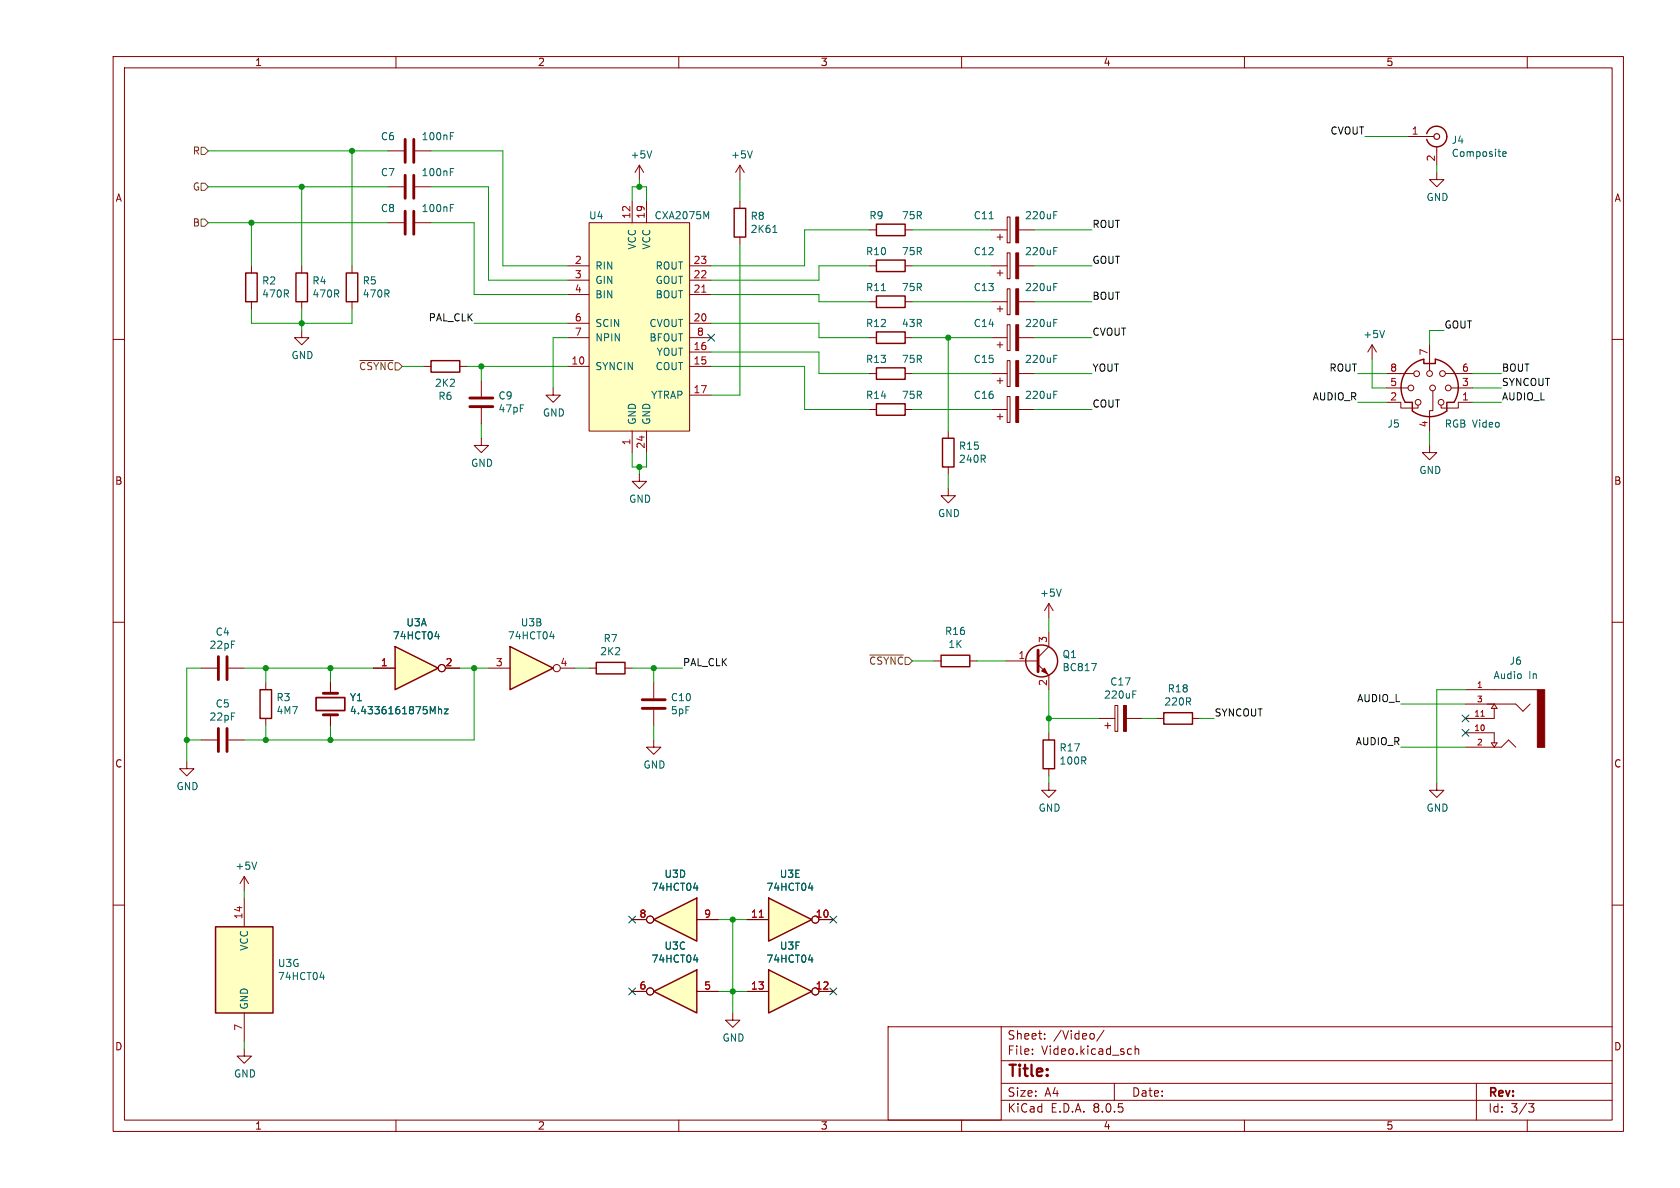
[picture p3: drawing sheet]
<svg xmlns="http://www.w3.org/2000/svg" width="297mm" height="210mm" viewBox="0 0 297 210" stroke-linecap="round" stroke-linejoin="round" font-family="sans-serif">
<g fill="none" stroke="#840000" stroke-width=".18">
<path d="M20 10h267v190h-267zM22 12h263v186h-263zM70 10v2M120 10v2M170 10v2M220 10v2M270 10v2M20 60h2M44.4 47v1.3M44.4 53.3v1.3M285 60h2M113 83.8v1.3h1.3l-1.3 1.3-1.2-1.3h1.2"/>
<path d="M20 110h2M285 110h2M20 160h2M285 160h2M70 198v2M120 198v2M157 181.5h20v16.5h-20zM170 198v2M177 194.5h108M177 191.5h108M177 187.5h108M177 181.5h108"/>
<path d="M182.5 186.3v.1M182.5 185.5v.1M184.7 183.6v.1M184.7 182.8v.1M195.2 182.1l-1.3 2M197 191.5v3M199.9 185.4l.1 .1M200 186.3l-.1 .1M200.7 184.9v1.5M200.7 185.5l.2-.1 .3 .1 .1 .9M220 198v2M261 191.5v6.5"/>
<path d="M270 198v2M270.2 195.1h1l-.5 .6 .4 .1 .1 .5-.3 .3h-.4"/>
</g>
<path d="M43.4 48.3h2.1v5h-2.1z" fill="none" stroke="#840000" stroke-width=".25"/>
<path d="M115.6 175.3l7.6-3.8v7.6z" fill="#ffffc2"/>
<path d="M249 65l1.1-.8 1.6-.7v.8h2v-.8a5.1 5.1 0 0 1 3.3 7.6h-1.2v1.5a5.1 5.1 0 0 1-6.1 0v-1.5h-1.3a5.1 5.1 0 0 1 .6-6.1zM46 121.9h2v5.1h-2zM205.7 126h5.1v2h-5.1zM115.6 175.3l7.6-3.8v7.6z" fill="none" stroke="#840000" stroke-width=".25"/>
<g fill="none" stroke="#840000" stroke-width=".18">
<path d="M178.1 38.4h.5v4.5h-.5zM175.3 53.3h2.8M175.3 47h2.8M175.3 40.6h2.8M176.3 54.6h1M176.3 48.3h1M176.3 41.9h1M176.8 41.4v1M176.8 47.8v1M176.8 54.1v1M178.1 51.1h.5v4.5h-.5zM178.1 44.7h.5v4.6h-.5z"/>
<path d="M180.1 53.3h2.8M180.1 47h2.8M180.1 40.6h2.8M245.1 71.1h2.5v1h3.1v-.5M245.1 68.6h3.8M245.1 66h4.8M252.7 78.7v1.3h1.3l-1.3 1.3-1.2-1.3h1.2M252.7 61v4.5M252.7 73.7v2.5M253.3 69.1v3.5h-.6v1.2M255.5 66h4.8M256.5 68.6h3.8"/>
<path d="M260.3 71.1h-2.5v1h-3v-.5M33 134.6v1.3h1.3l-1.3 1.3-1.3-1.3h1.3M47 120.7v1.2M47 127v1.3M185.4 138.4v1.3h1.3l-1.3 1.3-1.3-1.3h1.3M204.5 127h1.2M210.8 127h1.3M254 138.4v1.3h1.3l-1.3 1.3-1.3-1.3h1.3M111.8 175.3h2.5M123.2 175.3h3.8M129.5 179.1v1.2h1.3l-1.3 1.3-1.2-1.3h1.2"/>
<circle cx="249.4" cy="68.6" r=".51"/>
<circle cx="250.4" cy="66.1" r=".51"/>
<circle cx="250.7" cy="71.1" r=".51"/>
<circle cx="252.7" cy="66" r=".51"/>
<circle cx="253.3" cy="68.6" r=".51"/>
<circle cx="254.8" cy="71.1" r=".51"/>
<circle cx="255" cy="66" r=".51"/>
<circle cx="256" cy="68.6" r=".51"/>
<circle cx="114.9" cy="175.3" r=".63"/>
</g>
<path d="M174.9 38.7h.7M186.3 38h.4M186.3 37.4h.6M186.3 50.7h.4M186.3 50.1h.6M186.3 44.4h.4M186.3 43.8h.6M122.6 169.7h.8M123.2 169.3v.8" fill="none" stroke="#006464" stroke-width=".18"/>
<g fill="#840000" stroke="#840000" stroke-width=".18">
<path d="M179.6 51.1h.5v4.5h-.5z"/>
<path d="M179.6 44.7h.5v4.6h-.5z"/>
<path d="M179.6 38.4h.5v4.5h-.5z"/>
</g>
<path d="M135.9 158.8l7.6 3.8-7.6 3.8z" fill="#ffffc2"/>
<path d="M135.9 158.8l7.6 3.8-7.6 3.8z" fill="none" stroke="#840000" stroke-width=".25"/>
<g fill="none" stroke="#840000" stroke-width=".18">
<path d="M132.1 162.6h3.8M144.8 162.6h2.5"/>
<circle cx="144.1" cy="162.6" r=".63"/>
</g>
<path d="M134.2 162.1h.8" fill="none" stroke="#a90000" stroke-width=".18"/>
<path d="M142.9 157h.8M143.5 156.6v.8" fill="none" stroke="#006464" stroke-width=".18"/>
<path d="M135.9 171.5l7.6 3.8-7.6 3.8z" fill="#ffffc2"/>
<g fill="none" stroke="#840000" stroke-width=".25">
<path d="M52.3 48.3h2.1v5h-2.1zM61.2 48.3h2v5h-2zM76.2 63.8h5.1v2h-5.1zM166.6 77.5h2.1v5.1h-2.1zM105.4 117.1h5.1v2h-5.1zM166.4 115.8h5v2.1h-5zM184.4 130.8h2v5.1h-2zM135.9 171.5l7.6 3.8-7.6 3.8z"/>
<circle cx="184.1" cy="116.8" r="2.82"/>
</g>
<g fill="none" stroke="#840000" stroke-width=".18">
<path d="M68.6 33h2.8M68.6 26.7h2.8M68.6 39.4h2.8M73.4 33h2.8M73.4 26.7h2.8M73.4 39.4h2.8M53.3 58.4v1.3h1.3l-1.3 1.3-1.2-1.3h1.2M53.3 47v1.3M53.3 53.3v1.3M62.2 47v1.3M62.2 53.3v1.3M175.3 59.7h2.8"/>
<path d="M178.1 57.4h.5v4.6h-.5zM180.1 59.7h2.8M74.9 64.8h1.3M81.3 64.8h1.2M85.1 77.5v1.2h1.3l-1.3 1.3-1.3-1.3h1.3M85.1 67.3v2.8M85.1 72.1v2.8M167.6 76.2v1.3M175.3 66h2.8M175.3 72.4h2.8M176.3 67.3h1M176.3 61h1"/>
<path d="M176.3 73.7h1M176.8 60.5v1M176.8 66.8v1M176.8 73.2v1M178.1 63.8h.5v4.5h-.5zM178.1 70.1h.5v4.6h-.5zM180.1 66h2.8M180.1 72.4h2.8M242.6 61l-.8 1.2M242.6 61v2.5M242.6 61l.7 1.2M167.6 86.4v1.2h1.3l-1.3 1.3-1.2-1.3h1.2"/>
<path d="M167.6 82.6v1.2M104.1 118.1h1.3M110.5 118.1h1.3M165.1 116.8h1.3M171.4 116.8h1.3M177.8 116.8h5.7M183.5 117.5l1.9 1.9v2.5M185.4 106.7v2.5M185.4 111.8v2.5l-1.9 1.9M185.4 106.7l-.7 1.3M185.4 106.7l.8 1.3M58.4 120.7v1.9"/>
<path d="M58.4 126.4v1.9M185.4 129.5v1.3M185.4 135.9v1.3M194.3 127h2.8M195.3 128.3h1M195.8 127.8v1M197.1 124.7h.5v4.6h-.5zM199.1 127h2.8M43.2 154.9l-.8 1.3M43.2 154.9v2.6M43.2 154.9l.7 1.3M132.1 175.3h3.8"/>
<path d="M144.8 175.3h2.5M43.2 185.4v1.3h1.2l-1.2 1.3-1.3-1.3h1.3"/>
<circle cx="144.1" cy="175.3" r=".63"/>
</g>
<g fill="none" stroke="#006464" stroke-width=".18">
<path d="M79.6 30.4h.4M79.6 29.8h.6M79.6 24h.4M79.6 23.4h.6M79.6 36.7h.4M79.6 36.1h.6M186.3 57.1h.4M186.3 56.5h.6M244.8 58.4l-.5 1.3M186.3 63.4h.4M186.3 62.8h.6M186.3 69.8h.4"/>
<path d="M186.3 69.2h.6M187.6 104.1l-.4 1.3M193 117.3h.8l-.5 1.3M77.5 124.9v1.3M77.5 125.5l.2-.2 .3 .1 .1 .8M78.5 125.3h.7l-.7 .9h.7M200.3 122.7h.4M200.3 122.1h.6M45.4 152.4l-.4 1.3M142.9 169.7h.8M143.5 169.3v.8"/>
</g>
<g fill="#840000" stroke="#840000" stroke-width=".18">
<path d="M198.6 124.7h.5v4.6h-.5z"/>
<path d="M184.1 118.6l.6-.5 .5 1z"/>
<path d="M179.6 63.8h.5v4.5h-.5z"/>
<path d="M179.6 57.4h.5v4.6h-.5z"/>
<path d="M179.6 70.1h.5v4.6h-.5z"/>
</g>
<path d="M71.6 24.6v4.1M71.6 31v4.1M71.6 37.3v4.1M73.2 24.6v4.1M73.2 31v4.1M73.2 37.3v4.1M83.1 71.9h4M83.1 70.4h4M183.5 114.9v3.8M57.1 126.4h2.6M57.1 122.6h2.6" fill="none" stroke="#840000" stroke-width=".51"/>
<path d="M55.9 123.3h5.1v2.3h-5.1z" fill="none" stroke="#840000" stroke-width=".3"/>
<path d="M69.8 114.3l7.7 3.8-7.7 3.8z" fill="#ffffc2"/>
<path d="M69.8 114.3l7.7 3.8-7.7 3.8z" fill="none" stroke="#840000" stroke-width=".25"/>
<g fill="none" stroke="#840000" stroke-width=".18">
<path d="M66 118.1h3.8M78.7 118.1h2.6"/>
<circle cx="78.1" cy="118.1" r=".63"/>
</g>
<path d="M76.9 112.5h.8M77.5 112.1v.8" fill="none" stroke="#006464" stroke-width=".18"/>
<path d="M90.2 114.3l7.6 3.8-7.6 3.8z" fill="#ffffc2"/>
<path d="M154.9 52.3h5.1v2.1h-5.1zM90.2 114.3l7.6 3.8-7.6 3.8z" fill="none" stroke="#840000" stroke-width=".25"/>
<g fill="none" stroke="#840000" stroke-width=".18">
<path d="M153.7 53.3h1.2M160 53.3h1.3M35.6 118.1h2.8M40.4 118.1h2.8M86.4 118.1h3.8M99.1 118.1h2.5M115.6 120.7v2.7M115.6 125.5v2.8"/>
<circle cx="98.4" cy="118.1" r=".63"/>
</g>
<path d="M155.8 51.4h.7M97.2 112.5h.8M97.8 112.1v.8" fill="none" stroke="#006464" stroke-width=".18"/>
<path d="M38.6 116.1v4M40.1 116.1v4M113.5 125.2h4.1M113.5 123.7h4.1" fill="none" stroke="#840000" stroke-width=".51"/>
<path d="M115.6 162.6l7.6-3.8v7.6z" fill="#ffffc2"/>
<path d="M115.6 162.6l7.6-3.8v7.6z" fill="none" stroke="#840000" stroke-width=".25"/>
<g fill="none" stroke="#840000" stroke-width=".18">
<path d="M35.6 130.8h2.8M40.4 130.8h2.8M115.6 130.8v1.3h1.2l-1.2 1.3-1.3-1.3h1.3M259.1 124.5h8.9l1.2 1.2 1.3-1.2M259.1 132.1h6.3l1.3-1.3 1.3 1.3M259.1 129.5h5.1v1.8M259.1 121.9h12.7M263.7 131.3h1l-.5 .8zM264.2 124.5l.5 .7h-1zM264.2 125.2v1.8h-5.1M111.8 162.6h2.5M123.2 162.6h3.8"/>
<circle cx="114.9" cy="162.6" r=".63"/>
</g>
<path d="M122.6 157h.8M123.2 156.6v.8" fill="none" stroke="#006464" stroke-width=".18"/>
<path d="M271.8 121.9h1.3v10.2h-1.3z" fill="#840000" stroke="#840000" stroke-width=".18"/>
<path d="M261.8 126.6h.6" fill="none" stroke="#a90000" stroke-width=".18"/>
<path d="M38.6 128.8v4M40.1 128.8v4" fill="none" stroke="#840000" stroke-width=".51"/>
<path d="M38.1 163.8h10.2v15.3h-10.2z" fill="#ffffc2"/>
<path d="M252.2 23.6a1.82 1.82 0 0 1 2.8-.9 1.82 1.82 0 0 1 0 2.9 1.82 1.82 0 0 1-2.8-1M154.9 71.4h5.1v2h-5.1zM38.1 163.8h10.2v15.3h-10.2z" fill="none" stroke="#840000" stroke-width=".25"/>
<g fill="none" stroke="#840000" stroke-width=".18">
<path d="M113 29.2l-.7 1.3M113 29.2v2.6M113 29.2l.8 1.3M130.8 29.2l-.8 1.3M130.8 29.2v2.6M130.8 29.2l.8 1.3M248.9 24.1h4.6M254 30.5v1.3h1.3l-1.3 1.2-1.3-1.2h1.3M254 25.9v3.3M97.8 68.6v1.3h1.3l-1.3 1.2-1.3-1.2h1.3M153.7 72.4h1.2M160 72.4h1.3"/>
<path d="M43.2 158.8v5M43.2 179.1v5.1"/>
</g>
<path d="M115.2 26.7l-.4 1.2M133 26.7l-.4 1.2M265.7 27.2l.6-.1-.1-.2-.4-.1-.1 .2v.6h.5M56.6 172.7h.8M57.2 172.3v.9" fill="none" stroke="#006464" stroke-width=".18"/>
<circle cx="254" cy="24.1" r=".51" fill="none" stroke="#840000" stroke-width=".2"/>
<path d="M104.1 39.4h17.8v36.8h-17.8z" fill="#ffffc2"/>
<g fill="none" stroke="#840000" stroke-width=".18">
<path d="M104.1 39.4h17.8v36.8h-17.8zM111.8 35.6v3.8M114.3 35.6v3.8M130.8 35.6v1.2M100.3 47h3.8M100.3 57.2h3.8M100.3 52.1h3.8M100.3 49.5h3.8M100.3 59.7h3.8M121.9 47h3.8M121.9 57.2h3.8M121.9 52.1h3.8"/>
<path d="M121.9 49.5h3.8M121.9 59.7h3.8M130.8 41.9v1.3M153.7 47h1.2M153.7 59.7h1.2M153.7 40.6h1.2M160 47h1.3M160 59.7h1.3M160 40.6h1.3M100.3 64.8h3.8M111.8 76.2v3.8M114.3 76.2v3.8"/>
<path d="M121.9 64.8h3.8M121.9 62.2h3.8M121.9 69.9h3.8M153.7 66h1.2M160 66h1.3M66 118.1h3.8M78.7 118.1h2.6M58.4 120.7v1.2M58.4 127v1.3M111.8 162.6h2.5M111.8 175.3h2.5M123.2 162.6h3.8"/>
<path d="M123.2 175.3h3.8M132.1 162.6h3.8M132.1 175.3h3.8M144.8 162.6h2.5M144.8 175.3h2.5"/>
<circle cx="78.1" cy="118.1" r=".63"/>
<circle cx="114.9" cy="175.3" r=".63"/>
<circle cx="114.9" cy="162.6" r=".63"/>
<circle cx="144.1" cy="162.6" r=".63"/>
<circle cx="144.1" cy="175.3" r=".63"/>
</g>
<path d="M124.1 51.7h.7M134.2 162.1h.8" fill="none" stroke="#a90000" stroke-width=".18"/>
<g fill="none" stroke="#006464" stroke-width=".18">
<path d="M124.9 38.3l.4-.9v1.3M136.6 41.1h.8M76.9 112.5h.8M77.5 112.1v.8M77.5 124.9v1.3M77.5 125.5l.2-.2 .3 .1 .1 .8M78.5 125.3h.7l-.7 .9h.7M122.6 157h.8M123.2 156.6v.8M142.9 157h.8M143.5 156.6v.8M122.6 169.7h.8"/>
<path d="M123.2 169.3v.8M142.9 169.7h.8M143.5 169.3v.8"/>
</g>
<path d="M129.8 36.8h2v5.1h-2zM154.9 39.6h5.1v2.1h-5.1zM154.9 58.7h5.1v2h-5.1zM154.9 46h5.1v2h-5.1zM154.9 65h5.1v2.1h-5.1z" fill="none" stroke="#840000" stroke-width=".25"/>
<path d="M35.6 26h.6l.6 .7-.6 .6h-.6zM35.6 38.7h.6l.6 .7-.6 .6h-.6zM35.6 32.4h.6l.6 .6-.6 .7h-.6zM63.6 63.7h5.9M153.8 115.8h5.9" fill="none" stroke="#725600" stroke-width=".18"/>
<g fill="none" stroke="#009600" stroke-width=".18">
<path d="M36.8 26.7h31.8M36.8 33h31.8M36.8 39.4h31.8M44.4 39.4v7.6M53.3 33v14M62.2 26.7v20.3M76.2 26.7h12.7v20.3h11.4M76.2 33h10.2v16.5h13.9M76.2 39.4h7.6v12.7h16.5M111.8 35.6v-2.6h2.5v2.6M113 31.8v1.2M130.8 31.8v3.8"/>
<path d="M241.3 24.1h7.6M254 29.2v1.3M44.4 54.6v2.6h17.8v-2.6M53.3 54.6v3.8M83.8 57.2h16.5M100.3 59.7h-2.5v8.9M125.7 57.2h19.1v2.5h8.9M125.7 52.1h19.1v1.2h8.9M130.8 43.2v26.7h-5.1M153.7 40.6h-11.5v6.4h-16.5M153.7 47h-8.9v2.5h-19.1M161.3 47h14"/>
<path d="M161.3 59.7h14M161.3 53.3h14M161.3 40.6h14M167.6 59.7v16.5M182.9 47h10.1M182.9 59.7h10.1M182.9 53.3h10.1M182.9 40.6h10.1M255.3 58.4h-2.6v2.6M71.1 64.8h3.8M82.5 64.8h17.8M85.1 64.8v2.5"/>
<path d="M85.1 74.9v2.6M125.7 62.2h19.1v3.8h8.9M125.7 64.8h16.5v7.6h11.5M161.3 66h14M161.3 72.4h14M182.9 66h10.1M182.9 72.4h10.1M240 71.1h5.1M240 66h5.1M242.6 63.5v5.1h2.5M252.7 76.2v2.5M260.3 71.1h5.1"/>
<path d="M260.3 66h5.1M260.3 68.6h5.1M111.8 80v2.6h2.5v-2.6M113 82.6v1.2M167.6 83.8v2.6M35.6 118.1h-2.6v16.5M43.2 118.1h22.8M47 118.1v2.6M58.4 118.1v2.6M81.3 118.1h5.1M83.8 118.1v12.7h-40.6M101.6 118.1h2.5"/>
<path d="M111.8 118.1h8.8M115.6 118.1v2.6M161.3 116.8h3.8M172.7 116.8h5.1M185.4 109.2v2.6M33 130.8h2.6M47 128.3v2.5M58.4 128.3v2.5M115.6 128.3v2.5M185.4 121.9v7.6M185.4 137.2v1.2M185.4 127h8.9"/>
<path d="M201.9 127h2.6M212.1 127h2.5M247.6 124.5h11.5M247.6 132.1h11.5M259.1 121.9h-5.1v16.5M43.2 157.5v1.3M127 162.6h5.1M127 175.3h5.1M129.5 162.6v16.5M43.2 184.2v1.2"/>
</g>
<g fill="none" stroke="#000084" stroke-width=".18">
<path d="M125.1 59.1l1.2 1.2M126.3 59.1l-1.2 1.2M258.5 128.9l1.2 1.2M258.5 126.4l1.2 1.2M259.7 128.9l-1.2 1.2M259.7 126.4l-1.2 1.2M111.2 174.7l1.2 1.2M111.2 162l1.2 1.2M112.4 174.7l-1.2 1.2M112.4 162l-1.2 1.2M146.7 162l1.2 1.2M146.7 174.7l1.2 1.2"/>
<path d="M147.9 162l-1.2 1.2M147.9 174.7l-1.2 1.2"/>
</g>
<g fill="#009600" stroke="#009600" stroke-width=".18">
<circle cx="185.4" cy="127" r=".46"/>
<circle cx="85.1" cy="64.8" r=".46"/>
<circle cx="83.8" cy="118.1" r=".46"/>
<circle cx="129.5" cy="162.6" r=".46"/>
<circle cx="115.6" cy="118.1" r=".46"/>
<circle cx="129.5" cy="175.3" r=".46"/>
<circle cx="44.4" cy="39.4" r=".46"/>
<circle cx="53.3" cy="33" r=".46"/>
<circle cx="62.2" cy="26.7" r=".46"/>
<circle cx="53.3" cy="57.2" r=".46"/>
<circle cx="47" cy="118.1" r=".46"/>
<circle cx="58.4" cy="118.1" r=".46"/>
<circle cx="58.4" cy="130.8" r=".46"/>
<circle cx="47" cy="130.8" r=".46"/>
<circle cx="33" cy="130.8" r=".46"/>
<circle cx="113" cy="82.6" r=".46"/>
<circle cx="113" cy="33" r=".46"/>
<circle cx="167.6" cy="59.7" r=".46"/>
</g>
<text font-size="2.8" fill="#840000" x="178" y="190.9">Title:</text>
<g font-size="2.1" fill="#840000">
<text x="178" y="184">Sheet:</text>
<text x="186.2" y="184">/Video/</text>
<text x="178" y="186.7">File:</text>
<text x="184.1" y="186.7">Video.kicad_sch</text>
<text x="178" y="196.9">KiCad</text>
<text x="178" y="194.1">Size:</text>
<text x="184.7" y="194.1">A4</text>
<text x="185.7" y="196.9">E.D.A.</text>
<text x="193.3" y="196.9">8.0.5</text>
<text x="200" y="194.1">Date:</text>
<text x="263" y="194.3">Rev:</text>
<text x="263" y="196.9">Id:</text>
<text x="267.1" y="196.9">3/3</text>
</g>
<g font-size="1.8" fill="#840000">
<text x="45" y="11.9">1</text>
<text x="95" y="11.9">2</text>
<text x="145" y="11.9">3</text>
<text x="195" y="11.9">4</text>
<text x="245" y="11.9">5</text>
<text x="20.3" y="35.9">A</text>
<text x="285.3" y="35.9">A</text>
<text x="20.3" y="85.9">B</text>
<text x="285.3" y="85.9">B</text>
<text x="20.3" y="135.9">C</text>
<text x="285.3" y="135.9">C</text>
<text x="20.3" y="185.9">D</text>
<text x="285.3" y="185.9">D</text>
<text x="45" y="199.9">1</text>
<text x="95" y="199.9">2</text>
<text x="145" y="199.9">3</text>
<text x="195" y="199.9">4</text>
<text x="245" y="199.9">5</text>
</g>
<g font-size="1.8" fill="#0f0f0f">
<text x="235.1" y="23.9">CVOUT</text>
<text x="193" y="40.4">ROUT</text>
<text x="193" y="46.7">GOUT</text>
<text x="193" y="53.1">BOUT</text>
<text x="75.7" y="56.9">PAL_CLK</text>
<text x="193" y="59.4">CVOUT</text>
<text x="255.3" y="58.2">GOUT</text>
<text x="193" y="65.8">YOUT</text>
<text x="234.9" y="65.8">ROUT</text>
<text x="265.4" y="65.8">BOUT</text>
<text x="232" y="70.9">AUDIO_R</text>
<text x="265.4" y="70.9">AUDIO_L</text>
<text x="265.4" y="68.3">SYNCOUT</text>
<text x="193" y="72.1">COUT</text>
<text x="120.6" y="117.8">PAL_CLK</text>
<text x="239.8" y="124.2">AUDIO_L</text>
<text x="214.6" y="126.7">SYNCOUT</text>
<text x="239.6" y="131.8">AUDIO_R</text>
</g>
<g font-size="1.8" fill="#a90000">
<text x="249.5" y="23.9">1</text>
<text x="253.7" y="28.6" transform="rotate(-90 253.7 28.6)">2</text>
<text x="111.5" y="38.8" transform="rotate(-90 111.5 38.8)">12</text>
<text x="114" y="38.8" transform="rotate(-90 114 38.8)">19</text>
<text x="101.5" y="46.7">2</text>
<text x="122.5" y="46.7">23</text>
<text x="101.5" y="49.3">3</text>
<text x="101.5" y="51.8">4</text>
<text x="122.5" y="51.8">21</text>
<text x="122.5" y="49.3">22</text>
<text x="101.5" y="56.9">6</text>
<text x="101.5" y="59.4">7</text>
<text x="122.5" y="56.9">20</text>
<text x="123.1" y="59.4">8</text>
<text x="100.9" y="64.5">10</text>
<text x="122.5" y="64.5">15</text>
<text x="122.5" y="62">16</text>
<text x="245.7" y="65.8">8</text>
<text x="252.5" y="62.9" transform="rotate(-90 252.5 62.9)">7</text>
<text x="258.4" y="65.8">6</text>
<text x="122.5" y="69.6">17</text>
<text x="245.7" y="70.9">2</text>
<text x="245.7" y="68.3">5</text>
<text x="258.4" y="70.9">1</text>
<text x="258.4" y="68.3">3</text>
<text x="252.5" y="75.6" transform="rotate(-90 252.5 75.6)">4</text>
<text x="111.5" y="78.8" transform="rotate(-90 111.5 78.8)">1</text>
<text x="114" y="79.4" transform="rotate(-90 114 79.4)">24</text>
<text x="185.2" y="113.7" transform="rotate(-90 185.2 113.7)">3</text>
<text x="67.2" y="117.9">1</text>
<text x="78.7" y="117.9">2</text>
<text x="87.6" y="117.9">3</text>
<text x="99" y="117.9">4</text>
<text x="180" y="116.6">1</text>
<text x="185.2" y="121.4" transform="rotate(-90 185.2 121.4)">2</text>
<text x="42.9" y="162.6" transform="rotate(-90 42.9 162.6)">14</text>
<text x="113" y="162.3">8</text>
<text x="124.4" y="162.3">9</text>
<text x="132.7" y="162.3">11</text>
<text x="144.1" y="162.3">10</text>
<text x="113" y="175">6</text>
<text x="124.4" y="175">5</text>
<text x="132.7" y="175">13</text>
<text x="144.1" y="175">12</text>
<text x="42.9" y="182.3" transform="rotate(-90 42.9 182.3)">7</text>
</g>
<g font-size="1.8" fill="#725600">
<text x="34" y="27.5">R</text>
<text x="34" y="33.9">G</text>
<text x="34" y="40.2">B</text>
<text x="63.4" y="65.6">~{CSYNC}</text>
<text x="153.5" y="117.7">~{CSYNC}</text>
</g>
<g font-size="1.8" fill="#006464">
<text x="67.2" y="25">C6</text>
<text x="74.4" y="25">100nF</text>
<text x="111.4" y="28.2">+5V</text>
<text x="129.2" y="28.2">+5V</text>
<text x="256.6" y="25.6">J4</text>
<text x="256.6" y="27.9">Composite</text>
<text x="67.2" y="31.3">C7</text>
<text x="74.4" y="31.3">100nF</text>
<text x="252.1" y="35.7">GND</text>
<text x="67.2" y="37.7">C8</text>
<text x="74.4" y="37.7">100nF</text>
<text x="104" y="39">U4</text>
<text x="115.6" y="39">CXA2075M</text>
<text x="132.6" y="39.1">R8</text>
<text x="132.6" y="41.4">2K61</text>
<text x="153.6" y="39">R9</text>
<text x="159.3" y="39">75R</text>
<text x="172" y="39">C11</text>
<text x="181.1" y="39">220uF</text>
<text x="105.2" y="47.9">RIN</text>
<text x="112.6" y="44.2" transform="rotate(-90 112.6 44.2)">VCC</text>
<text x="115.2" y="44.2" transform="rotate(-90 115.2 44.2)">VCC</text>
<text x="115.8" y="47.9">ROUT</text>
<text x="153" y="45.3">R10</text>
<text x="159.3" y="45.3">75R</text>
<text x="172" y="45.3">C12</text>
<text x="181.1" y="45.3">220uF</text>
<text x="46.2" y="50.5">R2</text>
<text x="46.2" y="52.8">470R</text>
<text x="55.1" y="50.5">R4</text>
<text x="55.1" y="52.8">470R</text>
<text x="64" y="50.5">R5</text>
<text x="64" y="52.8">470R</text>
<text x="105.2" y="50.4">GIN</text>
<text x="105.2" y="52.9">BIN</text>
<text x="115.8" y="52.9">BOUT</text>
<text x="115.8" y="50.4">GOUT</text>
<text x="153" y="51.7">R11</text>
<text x="159.3" y="51.7">75R</text>
<text x="172" y="51.7">C13</text>
<text x="181.1" y="51.7">220uF</text>
<text x="105.2" y="58">SCIN</text>
<text x="114.7" y="58">CVOUT</text>
<text x="153" y="58">R12</text>
<text x="159.3" y="58">43R</text>
<text x="172" y="58">C14</text>
<text x="181.1" y="58">220uF</text>
<text x="240.9" y="60">+5V</text>
<text x="51.4" y="63.7">GND</text>
<text x="105.2" y="65.6">SYNCIN</text>
<text x="105.2" y="60.6">NPIN</text>
<text x="114.7" y="60.6">BFOUT</text>
<text x="115.8" y="65.6">COUT</text>
<text x="116" y="63.1">YOUT</text>
<text x="153" y="64.4">R13</text>
<text x="159.3" y="64.4">75R</text>
<text x="172" y="64.4">C15</text>
<text x="181.1" y="64.4">220uF</text>
<text x="76.8" y="68.6">2K2</text>
<text x="77.4" y="70.9">R6</text>
<text x="88" y="70.8">C9</text>
<text x="115" y="70.7">YTRAP</text>
<text x="153" y="70.7">R14</text>
<text x="159.3" y="70.7">75R</text>
<text x="172" y="70.7">C16</text>
<text x="181.1" y="70.7">220uF</text>
<text x="88" y="73.1">47pF</text>
<text x="95.9" y="73.8">GND</text>
<text x="112.6" y="75.2" transform="rotate(-90 112.6 75.2)">GND</text>
<text x="115.2" y="75.2" transform="rotate(-90 115.2 75.2)">GND</text>
<text x="245.2" y="75.8">J5</text>
<text x="255.3" y="75.8">RGB Video</text>
<text x="83.2" y="82.7">GND</text>
<text x="169.4" y="82">240R</text>
<text x="169.4" y="79.7">R15</text>
<text x="250.8" y="84">GND</text>
<text x="111.1" y="89.1">GND</text>
<text x="165.7" y="91.6">GND</text>
<text x="183.8" y="105.7">+5V</text>
<text x="38" y="112.6">C4</text>
<text x="69.4" y="113.2">74HCT04</text>
<text x="71.7" y="110.9">U3A</text>
<text x="89.7" y="113.2">74HCT04</text>
<text x="92" y="110.9">U3B</text>
<text x="106.6" y="113.7">R7</text>
<text x="167" y="112.4">R16</text>
<text x="36.9" y="114.9">22pF</text>
<text x="106" y="116">2K2</text>
<text x="167.6" y="114.8">1K</text>
<text x="187.7" y="118.8">BC817</text>
<text x="187.7" y="116.5">Q1</text>
<text x="266.8" y="117.7">J6</text>
<text x="38" y="125.3">C5</text>
<text x="48.8" y="124.2">R3</text>
<text x="61.8" y="124.2">Y1</text>
<text x="118.5" y="124.2">C10</text>
<text x="195.1" y="123.7">220uF</text>
<text x="196.2" y="121.4">C17</text>
<text x="205.7" y="124.9">220R</text>
<text x="206.3" y="122.6">R18</text>
<text x="263.9" y="120.2">Audio</text>
<text x="270.3" y="120.2">In</text>
<text x="36.9" y="127.6">22pF</text>
<text x="48.8" y="126.5">4M7</text>
<text x="61.8" y="126.5">4.4336161875Mhz</text>
<text x="118.5" y="126.5">5pF</text>
<text x="113.7" y="136.1">GND</text>
<text x="187.2" y="135.4">100R</text>
<text x="187.2" y="133">R17</text>
<text x="31.1" y="139.9">GND</text>
<text x="183.5" y="143.7">GND</text>
<text x="252.1" y="143.7">GND</text>
<text x="41.5" y="153.9">+5V</text>
<text x="117.4" y="155.4">U3D</text>
<text x="137.8" y="155.4">U3E</text>
<text x="115.1" y="157.7">74HCT04</text>
<text x="135.4" y="157.7">74HCT04</text>
<text x="44" y="168.2" transform="rotate(-90 44 168.2)">VCC</text>
<text x="49" y="173.5">74HCT04</text>
<text x="49" y="171.1">U3G</text>
<text x="115.1" y="170.4">74HCT04</text>
<text x="117.4" y="168.1">U3C</text>
<text x="135.4" y="170.4">74HCT04</text>
<text x="137.8" y="168.1">U3F</text>
<text x="44" y="178.6" transform="rotate(-90 44 178.6)">GND</text>
<text x="127.6" y="184.3">GND</text>
<text x="41.3" y="190.7">GND</text>
</g>
<g font-size="1.4" fill="#a90000">
<text x="261" y="121.7">1</text>
<text x="261" y="124.2">3</text>
<text x="260.5" y="129.3">10</text>
<text x="260.5" y="126.7">11</text>
<text x="261" y="131.8">2</text>
</g>
</svg>
